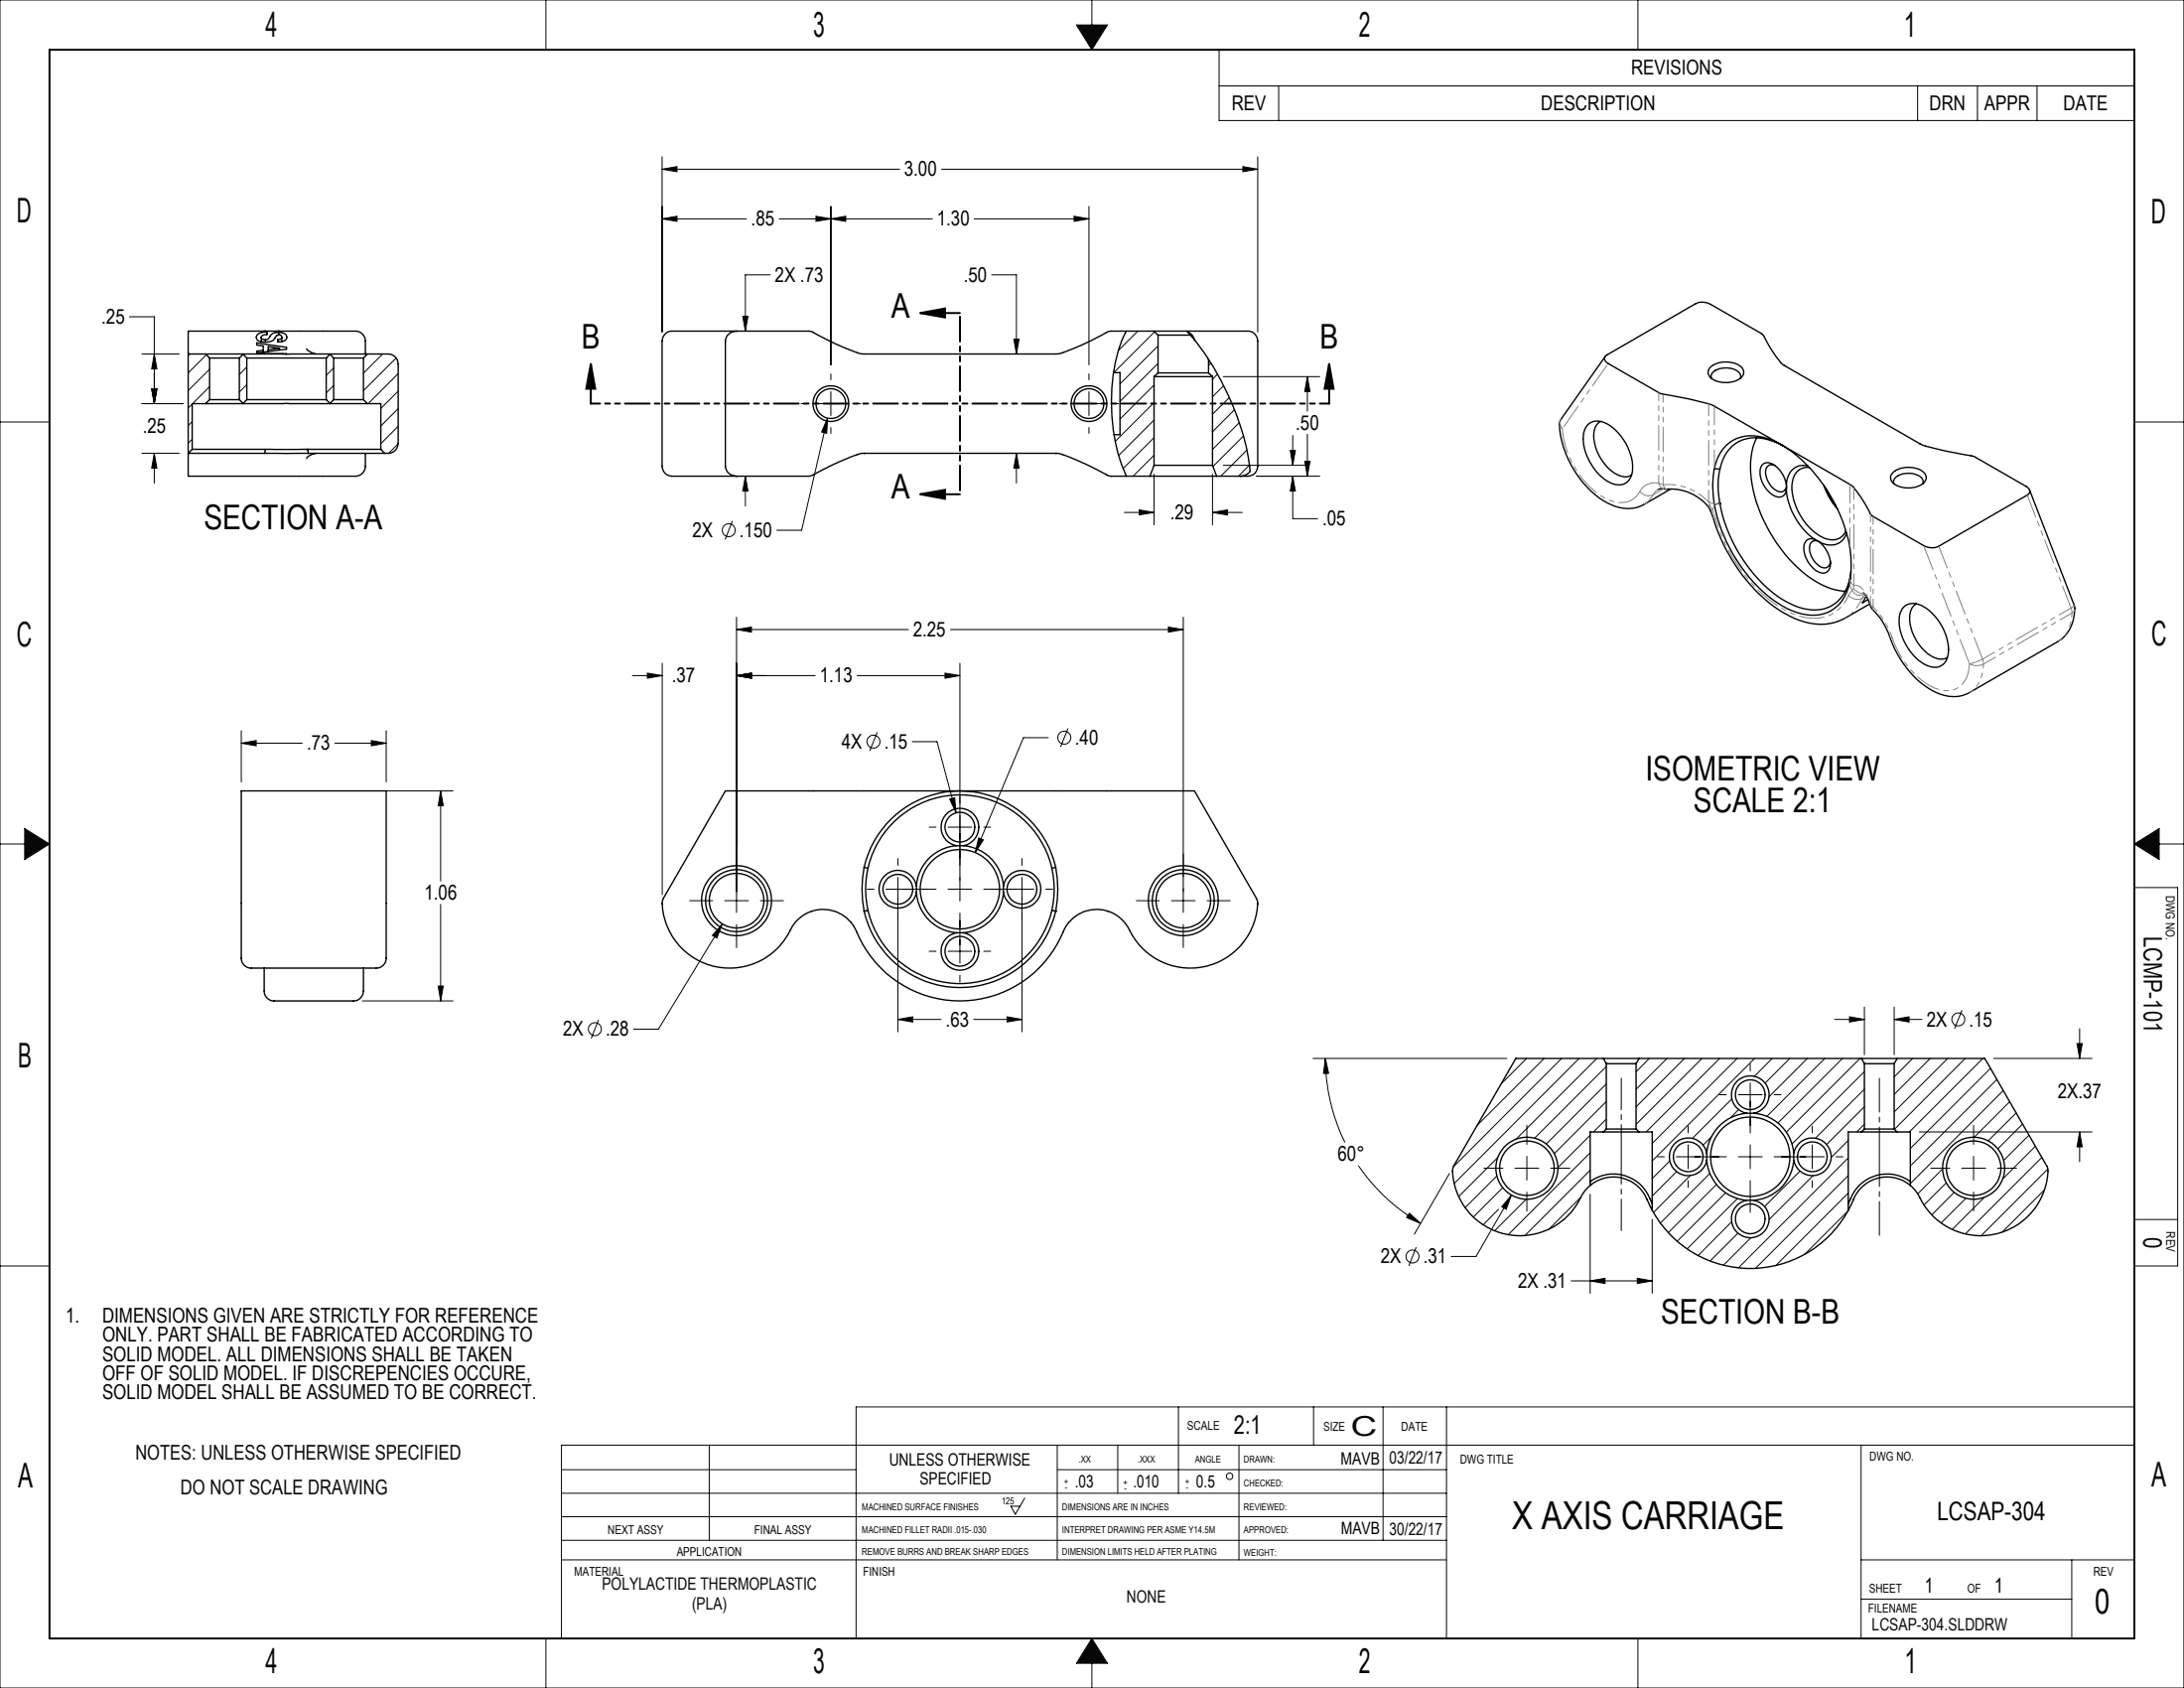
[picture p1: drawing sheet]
<svg xmlns="http://www.w3.org/2000/svg" width="559mm" height="432mm" viewBox="0 0 559 432" stroke-linecap="round" stroke-linejoin="round" font-family="sans-serif">
<g fill="none" stroke="#000" stroke-width=".25">
<path d="M270.5 369.7v29.3M286 369.7v12.3M317 369.7v29.3M143.7 399h226.4M262.2 383.2l-2.4 4.1-1.2-2h2.4"/>
<circle cx="314.6" cy="377.6" r=".82"/>
</g>
<g fill="none" stroke="#0a0605" stroke-width=".25">
<path d="M0 0h558.8v431.8h-558.8zM139.7 0v12.7M275.4 6.4h8l-4 6.3zM279.4 0v6.4M419.1 0v12.7M0 107.9h12.7M546.1 107.9h12.7M0 215.9h6.3M6.3 211.9l6.4 4-6.4 4zM546.1 215.9l6.4-4v8zM552.5 215.9h6.3M546.1 227h11.1v96.9h-11.1"/>
<path d="M546.1 312h11.1M0 323.9h12.7M301.5 359.9v22.1M336.1 359.9v9.8M353.9 359.9v34.1M370.1 359.9v59.2M546.1 359.9h-327.1v59.2M143.7 376h75.3M181.5 369.7v24.3M270.5 376h99.6M476.2 369.7v49.4M546.1 369.7h-402.4v49.4"/>
<path d="M143.7 382h226.4M143.7 394h226.4M143.7 388h226.4M476.2 399h69.9M530.1 399v20.1M139.7 419.1v12.7M279.4 419.1l4 6.4h-8zM419.1 419.1v12.7M476.2 409.1h53.9M279.4 425.5v6.3"/>
</g>
<path d="M12.7 12.7h533.4v406.4h-533.4z" fill="none" stroke="#0a0605" stroke-width=".5"/>
<path d="M275.4 6.4h8l-4 6.3zM546.1 215.9l6.4-4v8zM279.4 419.1l-4 6.4h8zM6.3 211.9v8l6.4-4z" fill-rule="evenodd" fill="#0a0605"/>
<g fill="none" stroke="#000" stroke-width=".25">
<path d="M311.9 12.7h234.2v18.1h-234.2zM311.9 22h234.2M327.2 22v8.8M490.6 22v8.8M506 22v8.8M521.2 22v8.8M169.4 43.3l3.8-.7v1.3zM169.4 56l3.8-.7v1.3zM169.4 40.1v44.8M169.4 43.3h60.8M169.4 56h21.6M199.4 56h39.1"/>
<path d="M208.8 55.3l3.8 .7-3.8 .6zM212.6 56l3.8-.7v1.3zM212.6 52.8v40.5M240.9 43.3h80.9M249.3 56h29.3M274.8 55.3l3.8 .7-3.8 .6zM278.6 52.8v40.5M318 42.6l3.8 .7-3.8 .6zM321.8 40.1v44.8M197.1 70.3h-6.4v14.4M253.7 70.3h6.4v20.3M33.1 81h6.4v22.3"/>
<path d="M36.3 90.6h9.6M38.8 99.4h1.3l-.6 3.9zM39.5 90.6l.6 3.8h-1.3zM48.5 90.6l-.3 .3M52.8 90.8l-4.6 4.6M53.6 94.4l-5.4 5.5M53.6 98.9l-4.3 4.4M63.1 93.9l-1.9 1.9M63.1 98.4l-1.9 1.9M85.4 94.1l-1.9 1.9M85.4 98.6l-1.9 1.9M97.9 90.6l-4.9 4.9"/>
<path d="M101.4 91.6l-8.4 8.3M101.9 95.6l-7.7 7.7M190 80.9h1.4l-.7 3.8zM212.6 95.6v1.6M259.4 86.7h1.3l-.6 3.9zM278.6 95.6v1.6M291.1 84.7l-5 5M295.3 98.5l-8.7 8.7M295.4 84.9l-10.4 10.4M296.3 88.5l-9.7 9.7M296.3 93l-9.7 9.7M309.8 92.9l-.6 .6"/>
<path d="M311.5 95.7l-1.3 1.3M313 96.3h24.7M313.1 98.6l-2.9 2.9M334.5 96.3l.7 3.9h-1.4zM334.5 96.3v8.9M36.3 103.3h10.6M36.3 116h9.6M39.5 116l.6 3.8h-1.3zM39.5 116v7.6M49.2 107.8l-1 1.1M49.2 103.4l-1 1M49.2 112.4l-1 .9"/>
<path d="M101.9 100l-4.5 4.5M101.9 104.5l-4.5 4.5M101.9 109l-4.5 4.5M101.9 113.5l-2.5 2.5M205 103.3h1.5M209.5 103.3h6.1M211.7 107l-.2 3.8-1.3-.3zM211.7 107l-6.6 28.6h-6.3M212.6 100.2v6.1M212.6 109.4v1.5M218.7 103.3h1.5M260.1 116l.6 3.8h-1.3z"/>
<path d="M260.1 116v7.6M271 103.3h1.5M275.6 103.3h6.1M278.6 100.2v6.1M278.6 109.4v1.5M284.7 103.3h1.5M295.3 107.5l-9.1 9M295.3 116.5l-5.4 5.3M295.3 103l-10 9.9M295.3 111.9l-8 8M313 119h20.9M314.5 101.7l-4.3 4.3"/>
<path d="M315.8 104.8l-5.6 5.7M317.1 108.1l-6.9 6.9M318.1 111.5l-7.8 7.8M319.1 115.1l-6.8 6.7M319.7 119l-2.8 2.8M330.1 115.2h1.3l-.6 3.8zM330.8 111.4v7.6M333.8 118h1.4l-.7 3.8zM334.5 111.1v10.7M187.4 133.3l-1.9 4.7M190.7 121.8l.7 3.8h-1.4zM190.7 121.8v7.6"/>
<path d="M287.7 131.1h7.6M291.5 130.4l3.8 .7-3.8 .6zM295.3 121.3v13M310.2 131.1l3.8-.7v1.3zM310.2 121.3v13M310.2 131.1h7.7M321.5 121.8h16.2M330.8 121.8l.6 3.8h-1.3zM330.8 121.8v10.9h6.3M188.5 157.9v75.5M302.8 157.9v75.5M161.8 172.8h7.6"/>
<path d="M165.6 172.2l3.8 .6-3.8 .7zM169.4 169.7v59.2M188.5 172.8l3.8-.6v1.3zM188.5 161l3.8-.6v1.3zM188.5 172.8h20.1M188.5 161h43.9M219.3 172.8h26.3M241.8 172.2l3.8 .6-3.8 .7zM243.2 161h59.6M245.6 169.7v60.8M298.9 160.4l3.9 .6-3.9 .7zM61.7 190.1l3.8-.7v1.4z"/>
<path d="M61.7 186.9v13.1M61.7 190.1h15.6M85.7 190.1h13.1M95 189.4l3.8 .7-3.8 .7zM98.8 186.9v13.1M224.4 187.3l-1.9 4.8M233.4 189.7h6.3l4.9 18.2M268.2 188.7h-6.3l-12.4 29.4M273.3 186.3l-1.9 4.8M98.6 202.3h17.3M112.7 202.3l.7 3.8h-1.3zM112.7 202.3v23.1"/>
<path d="M229.7 219.6v1.8M237.7 211.6h1.8M242.6 211.6h6M243 204.4l1.3-.3 .3 3.8zM250.4 214.3l1.2 .5-2.1 3.3zM251.7 211.6h1.8M261.5 219.6v1.8M112.7 231.3v24.7M176.5 230.4h5.9M184.8 236.4l-1.4 3.6-1.1-.7zM184.8 236.4l-16.3 26.9h-6.4M185.4 230.4h6.1"/>
<path d="M188.5 236.5v5.9M194.6 230.4h5.8M221.9 227.5h1.7M226.7 227.5h12.8M229.7 224.4v39.5M242.6 227.5h6M245.6 233.6v12.8M251.7 227.5h12.8M261.5 224.4v39.5M267.6 227.5h1.7M290.8 230.4h5.9M299.7 230.4h6.1"/>
<path d="M302.8 236.5v5.9M308.9 230.4h5.8M92.7 256h23.2M112.1 252.2h1.3l-.7 3.8zM237.7 243.3h1.8M242.6 243.3h6M245.6 249.4v1.8M251.7 243.3h1.8M477 257.6v12.2M484.6 257.6v12.2M502 258.4l-1.9 4.7M153.1 260.9l-1.8 4.7"/>
<path d="M229.7 260.8l3.8-.7v1.3zM229.7 260.8h11.1M249.1 260.8h12.4M257.7 260.1l3.8 .7-3.8 .6zM336 270.8h49.6M339.1 270.8l.8 3.8h-1.3zM339.1 270.8a48.5 48.5 0 0 0 5 21.4M390.6 270.8l-6.5 6.5M395.1 270.8l-17.2 17.1M399.6 270.8l-27.7 27.7M404 270.8l-31.9 32M408.6 270.8l-20.7 20.6"/>
<path d="M411 272.8l-18.4 18.3M411 277.3l-15.4 15.3M422 270.8l-3.4 3.4M426.5 270.8l-7.9 7.9M431 270.8l-12.4 12.3M435.5 270.8l-16.9 16.8M440 270.8l-18.8 18.8M444.5 270.8l-21.8 21.7M447.8 272.2v1.7M447.8 277v12.8M448.9 270.8l-26.2 26.2M453.4 270.8l-4.5 4.5"/>
<path d="M457.9 270.8l-6.3 6.3M462.4 270.8l-9.8 9.8M466.9 270.8l-14.8 14.8M469.4 260.8h7.6M471.4 270.8l-16.5 16.5M473.2 260.1l3.8 .7-3.8 .6zM475.9 270.8l-18.8 18.8M477 274.1l-18.5 18.5M477 278.6l-12.5 12.5M484.6 260.8l3.9-.7v1.3zM484.6 260.8h7.1M489.4 270.8l-4.8 4.7"/>
<path d="M493.9 270.8l-9.3 9.2M498.3 270.8l-13.7 13.6M502.8 270.8l-18.1 18.1M507.3 270.8l-18.8 18.8M509.3 273.3l-20.5 20.5M510.1 270.8h25.2M510.9 276.2l-22.1 22.1M512.6 279l-23.8 23.8M531.4 266.9h1.4l-.7 3.9zM532.1 263.1v7.7M347.6 298.2a48.8 48.8 0 0 0 15.9 14.7M379.7 298.8h4.9"/>
<path d="M383.2 296.1l-10 10M387.6 298.8h6.1M390.7 287.9v4.8M390.7 295.8v6.1M396.8 298.8h4.9M406.9 290.4l-8.3 8.3M406.9 294.9l-21 20.9M406.9 299.4l-16.7 16.7M411 286.3l-3.3 3.3M411 281.8l-13.3 13.3M424.1 295.9h1.7M427.2 297l-4.5 4.5"/>
<path d="M428.9 295.9h12.8M429 299.7l-6.3 6.3M431.9 288v1.8M431.9 292.9v6.1M437.9 290.8l-2.1 2.1M439.9 280h1.8M443.1 281.1l-10.1 10.1M444.8 295.9h6.1M444.8 280h6.1M444.9 283.8l-2.2 2.2M447.8 292.9v6.1M453.9 295.9h12.9"/>
<path d="M453.9 280h1.8M460.6 299.6l-9.1 9M463.7 288v1.8M463.7 292.9v6.1M469.8 295.9h1.8M472.9 291.7l-4.4 4.4M472.9 296.2l-28.1 28.1M477 283.1l-9.6 9.7M477 287.6l-1.9 2M491.1 289.6h44.2M494 298.8h4.9M497 299l-6.3 6.4"/>
<path d="M501.9 298.8h6.1M505 287.9v4.8M505 295.8v6.1M511.1 298.8h4.9M514.2 281.8l-9.1 9.1M515.9 284.7l-7.2 7.1M517.5 287.5l-6.3 6.4M519.1 290.4l-6.4 6.5M520.8 293.2l-8.4 8.4M522.4 296.1l-19.6 19.6M524 299l-17.1 17.1M532.1 289.6l.7 3.8h-1.4z"/>
<path d="M532.1 289.6v7.6M360.6 310.3l2.9 2.6-3.6-1.4zM362.3 319.1l-1.8 4.7M370.8 300.2l-8.9 15.5M383 300.8l-8.1 8.1M383.4 309.4l-3.9 3.9M384.5 303.8l-7.5 7.5M386.7 305.7l-1.3 3.7-1.2-.7zM386.7 305.7l-9.1 15.7h-6.3M390.5 306.8l-8.1 8.1M390.7 304.9v4.9M404.5 306.2l-8.2 8.2"/>
<path d="M406.9 305.5v25.3M422.7 311.9v18.9M431.9 302v1.8M432.5 300.7l-9.4 9.5M437.5 300.2l-12.7 12.7M439.2 303l-12.3 12.3M441.5 305.2l-12.4 12.3M443.1 312.6l-8.6 8.6M444.5 306.6l-12.8 12.9M444.7 315.5l-7.1 7.1M447.8 302v8.1M448 316.6l-7 7"/>
<path d="M463.7 302v1.8M463.9 300.7l-11.3 11.3M472.8 309.8l-11.1 11.1M472.9 300.7l-23.7 23.7M472.9 305.2l-18.6 18.5M498 302.6l-5.7 5.7M500 305l-5.7 5.8M503 306.5l-6.3 6.3M505 304.9v4.9M507.7 306.3l-8.2 8.2M523.1 304.4l-10.8 10.8M402 327.7h20.7"/>
<path d="M406.9 327.7l3.8-.7v1.3zM418.9 327l3.8 .7-3.8 .6z"/>
<circle cx="186.5" cy="135.6" r="1.66"/>
<circle cx="223.5" cy="189.7" r="1.65"/>
<circle cx="272.3" cy="188.7" r="1.67"/>
<circle cx="152.2" cy="263.3" r="1.65"/>
<circle cx="501.1" cy="260.8" r="1.66"/>
<circle cx="361.4" cy="321.4" r="1.66"/>
</g>
<path d="M151.2 93.1l1.1 6.3h-2.3zM151.2 93.1v10.2M235.4 80.1h10.2M235.4 80.1l6.4-1.2v2.3zM340.1 93.1l1.1 6.3h-2.3zM340.1 93.1v10.2M235.4 126.4h10.2M235.4 126.4l6.4-1.1v2.3z" fill="none" stroke="#000" stroke-width=".5"/>
<path d="M340.1 103.2h-188.9" fill="none" stroke="#000" stroke-width=".5" stroke-dasharray="6.3 1.3 1.3 1.3 1.3 1.3" stroke-dashoffset="4"/>
<path d="M245.6 80v46.4" fill="none" stroke="#000" stroke-width=".5" stroke-dasharray="6.3 1.3 1.3 1.3 1.3 1.3" stroke-dashoffset="-1"/>
<path d="M414.8 275.8v39" fill="none" stroke="#000" stroke-width=".25" stroke-dasharray="15.2 1.3 1.3 1.3" stroke-dashoffset="7.2"/>
<path d="M480.9 275.8v40.2" fill="none" stroke="#000" stroke-width=".25" stroke-dasharray="15.2 1.3 1.3 1.3" stroke-dashoffset="6.6"/>
<g fill="#000">
<path d="M235.4 80.1l6.4-1.2v2.3zM235.4 126.4l6.4-1.1v2.3z"/>
<path d="M340.1 93.1l1.1 6.3h-2.3zM151.2 93.1l1.1 6.3h-2.3z"/>
<path d="M184.8 236.4l-2.5 2.9 1.1 .7zM243 204.4l1.6 3.5-.3-3.8zM250.4 214.3l-.9 3.8 2.1-3.3zM229.7 260.8l3.8-.7v1.3zM257.7 260.1l3.8 .7-3.8 .6zM188.5 172.8l3.8-.6v1.3zM165.6 172.2l3.8 .6-3.8 .7zM298.9 160.4l3.9 .6-3.9 .7zM188.5 161l3.8-.6v1.3zM188.5 172.8l3.8-.6v1.3zM241.8 172.2l3.8 .6-3.8 .7zM211.7 107l-1.5 3.5 1.3 .3zM318 42.6l3.8 .7-3.8 .6zM169.4 43.3l3.8-.7v1.3zM208.8 55.3l3.8 .7-3.8 .6zM169.4 56l3.8-.7v1.3zM274.8 55.3l3.8 .7-3.8 .6zM212.6 56l3.8-.7v1.3zM259.4 86.7h1.3l-.6 3.9zM260.1 116l.6 3.8h-1.3zM190 80.9h1.4l-.7 3.8zM190.7 121.8l.7 3.8h-1.4zM334.5 96.3l.7 3.9h-1.4zM333.8 118h1.4l-.7 3.8zM330.1 115.2h1.3l-.6 3.8zM330.8 121.8l.6 3.8h-1.3zM291.5 130.4l3.8 .7-3.8 .6zM310.2 131.1l3.8-.7v1.3zM61.7 190.1l3.8-.7v1.4zM95 189.4l3.8 .7-3.8 .7zM112.7 202.3l.7 3.8h-1.3zM112.1 252.2h1.3l-.7 3.8z"/>
<path d="M406.9 327.7l3.8-.7v1.3zM418.9 327l3.8 .7-3.8 .6zM386.7 305.7l-2.5 3 1.2 .7zM339.1 270.8l.8 3.8h-1.3zM360.6 310.3l2.9 2.6-3.6-1.4zM473.2 260.1l3.8 .7-3.8 .6zM484.6 260.8l3.9-.7v1.3zM531.4 266.9h1.4l-.7 3.9zM532.1 289.6l.7 3.8h-1.4zM38.8 99.4h1.3l-.6 3.9zM39.5 116l.6 3.8h-1.3zM39.5 90.6l.6 3.8h-1.3zM38.8 99.4h1.3l-.6 3.9z"/>
</g>
<g fill="none" stroke="#000" stroke-width=".35">
<path d="M48.2 90.6v-5.9h42.3a2.6 2.6 0 0 1 3 2.5v3.4M48.2 90.6h4.4M48.2 90.6v25.4M52.6 90.6h9.6M52.6 90.6l1 1M53.6 91.6h7.6M53.6 91.6v10.6M61.2 91.6v10.6M62.2 90.6h22.2M62.2 90.6h.1M62.2 90.6l.9 1M62.2 90.6l-1 1"/>
<path d="M63.1 91.6h20.4M63.1 91.6v10.6M65.7 87.7l7.6 1.1v.5l-7.6 1v-.5l1.6-.2v-1.1l-1.6-.2zM65.7 90.6h7.6M66.9 86.3l.3 .5 .7 .1M66.9 86.3v1.1M67.3 89.6v.5M67.9 86.9v.6M67.9 84.7h.1M68.3 84.9a2.83 2.83 0 0 0-2.6 1 1.24 1.24 0 0 0 1.4 1.6h.8M68.3 84.9v.6l-1.1 .3-.3 .5M68.3 84.9v.6"/>
<path d="M68.7 89.5v.4M71.2 84.7h.3M71.3 85a1.58 1.58 0 0 1 2 1.6 2.06 2.06 0 0 1-2.2 .9l-.1-.6 .9-.2 .2-.4M71.3 85a2.73 2.73 0 0 0-2.8 1.8l-.6 .1M71.3 85v.7M71.5 89.1l-2.8-.4v.8M71.5 89.1l-2.8 .4M71.5 89.1v.4M72.1 86.3a.87 .87 0 0 0-.9-.6 .87 .87 0 0 0-.8 .7l-.8 .8-1.7 .3M72.1 86.3v1.1M78.5 89.2l.2 .4 .7 .5 1.4 .5M83.5 91.6v10.6"/>
<path d="M84.4 90.6h9.6M84.4 90.6l1 1M84.4 90.6h.1M84.4 90.6l-.9 1M85.4 91.6h7.6M85.4 91.6v10.6M93 91.6v10.6M94 90.6h5.3a2.57 2.57 0 0 1 2.6 2.5v20.3a2.74 2.74 0 0 1-3.5 2.6M94 90.6l-1 1M188.6 84.7a2.79 2.79 0 0 0-3 2.5v32.1a2.79 2.79 0 0 0 3 2.5M284.9 95.3h1.7v15.9h-1.6M288.1 84.7a41.1 41.1 0 0 0-3.6 21.6 44.4 44.4 0 0 0 3.7 15.5"/>
<path d="M295.2 84.7h-11.3a77 77 0 0 1-13.1 5.8l-49.9 .1a45 45 0 0 1-13-5.7l-.9-.2h-35.1a2.59 2.59 0 0 0-2.5 2.5v32.1a2.59 2.59 0 0 0 2.5 2.5l35.4-.1a94.2 94.2 0 0 1 12.9-5.7h.9M295.2 84.7h8.5M295.2 84.7l1.1 1M295.3 96.3h14.9M295.3 96.3v22.7M296.3 85.7h8.3M296.3 95.4h12.9M296.3 85.7v9.7M296.3 95.4l-1 .9M303.7 84.7h15.6a2.53 2.53 0 0 1 2.5 2.5v32.1a2.53 2.53 0 0 1-2.5 2.5h-8M303.7 84.7l.2 .2M303.9 84.9a2.57 2.57 0 0 1 1.7 2"/>
<path d="M303.9 84.9l1.7 2M305.6 86.9a67.7 67.7 0 0 1 14.3 33.6 3 3 0 0 1-2.6 1.3M309.2 91.9v3.5M309.2 95.4l1 .9M310.2 96.3v22.7M410.7 91.2l-11.2 16-.4 .7a23.9 23.9 0 0 0 7.2 16.9 15.3 15.3 0 0 0 10.2 5.3 7.6 7.6 0 0 0 4.1-1.1M410.9 91l22.9-13.3a4.1 4.1 0 0 1 3.9 .2l13.3 7.6a34.5 34.5 0 0 0 5.3 7.8l35.1 20.3a97.7 97.7 0 0 0 13.8 3.2l13.2 7.6a1.2 1.2 0 0 1 .9 1 1.2 1.2 0 0 1-.6 1.2l-22.7 13.1a4.2 4.2 0 0 1-3.8-.1l-13.3-7.7a37.9 37.9 0 0 0-5.3-7.8l-35.1-20.3a96.8 96.8 0 0 0-13.9-3.2l-13.8-8.1a1.02 1.02 0 0 1 .1-1.5zM437.5 94.1a6.3 6.3 0 0 1 8.3 .2 2.1 2.1 0 0 1-1.5 3.1 6.4 6.4 0 0 1-7-1.2 1.64 1.64 0 0 1 .2-2.1zM437.9 96.8l-.1-.2a2.62 2.62 0 0 1 2.9-2.4 4.4 4.4 0 0 1 4.6 1.6v1M48.2 116v5.8h42.3a2.68 2.68 0 0 0 3-2.5v-3.3M48.2 116h19.5M49.2 114.9h18.7"/>
<path d="M49.2 114.9l-1 1.1M52.6 103.3h9.6M52.6 103.3h-3.4v11.6M53.6 102.2h7.6M53.6 102.2l-1 1.1M61.2 102.2l1 1M62.2 103.3h22.2M62.2 103.2v.1M63.1 102.2h20.4M63.1 102.2l-.9 1M67.7 116h11.2M67.9 114.9h10.8"/>
<path d="M67.9 114.9l-.2 1.1M78.7 114.9h18.7M78.7 114.9h.1M78.7 114.9l.2 1.1M78.9 116h19.5M80.8 116l-1.4 .4-.7 .5-.2 .4M83.5 102.2l.9 1M84.4 103.3h9.6M84.4 103.2v.1M85.4 102.2h7.6M85.4 102.2l-1 1M93 102.2l1 1.1"/>
<path d="M94 103.3h3.4v11.6M97.4 114.9l1 1.1M221.1 116h.1M221.1 116h49M270.1 116h.5a67.6 67.6 0 0 1 13.1 5.7l10.5 .1M270.1 116h.1M295.3 119l-1.1 2.8M295.3 119h14.9M310.2 119l1.1 2.8M406.2 108.8a3.9 3.9 0 0 1 5-.4 13.6 13.6 0 0 1 6.5 12.4 3.6 3.6 0 0 1-5.7 2.7 13.3 13.3 0 0 1-6.8-12.9zM409.5 107.8a4.2 4.2 0 0 0-1.7 4.5 12 12 0 0 0 6.6 9.4 3.3 3.3 0 0 0 3-.2M438.6 119.8a27.2 27.2 0 0 0 0 9.2"/>
<path d="M438.6 119.8l1.5 .2M449.5 112a19.5 19.5 0 0 0-.9 13.3 38.2 38.2 0 0 0 16.3 23.6l1.3 .7a15.6 15.6 0 0 0 5.9 1.7M454.1 119.1a1.66 1.66 0 0 0-1.9 .2 1.66 1.66 0 0 0-.5 1.8 5.3 5.3 0 0 0 4 4.7 1.57 1.57 0 0 0 1.4-1.5M456 113.9a39.5 39.5 0 0 1 17.6 28.4v4.6l-.3 2.1M456 113.9a13.5 13.5 0 0 0-11.6-1.8 10.1 10.1 0 0 0-5.8 7.7M456.3 114.1a12.8 12.8 0 0 0-10.5-1.6 9.5 9.5 0 0 0-5.7 7.5M462.6 119.2a4.3 4.3 0 0 0-5.4 3.8l-.1 .9M463 119.6a3.9 3.9 0 0 0-4.4 3.8 15.1 15.1 0 0 0 8.1 14.2 3.9 3.9 0 0 0 5.6-1.8M294.2 121.8h17.1M424.2 125.2l.8-.2 .9 .1a12.9 12.9 0 0 1 11.5 5l.2 .5a48.1 48.1 0 0 0 15.3 23.8 21.4 21.4 0 0 0 14.1 5.3 12.4 12.4 0 0 0 5-1.5M427.5 125.1l-6.9 4M438.6 129a40.6 40.6 0 0 0 16.1 25.2 14.7 14.7 0 0 0 11.8 2.8 9.7 9.7 0 0 0 6.8-8"/>
<path d="M438.6 129h.1M440.1 128.8a38.7 38.7 0 0 0 15.9 24.6 13.5 13.5 0 0 0 11.5 2.1 9.7 9.7 0 0 0 5.8-7.5M440.1 128.8h.1M440.1 120a21.2 21.2 0 0 0 0 8.8M440.1 128.8l-1.5 .2M457.1 123.9a7 7 0 0 0-4.6-5.5 2.11 2.11 0 0 0-2.2 2.7 6.7 6.7 0 0 0 4.8 6.1 1.86 1.86 0 0 0 2-1.8M457.1 125.4a18 18 0 0 0 7.2 12.6M457.1 123.9v1.5M464.3 138a2.05 2.05 0 0 0-2.2 .4 2.05 2.05 0 0 0-.6 2.1 7.2 7.2 0 0 0 4.4 6 2.02 2.02 0 0 0 2.4-2.3 7.6 7.6 0 0 0-2.7-5.5M464.3 138l1.3 .7M465.5 138.6a1.65 1.65 0 0 0-2 0 1.65 1.65 0 0 0-.5 1.9 5.5 5.5 0 0 0 3.5 4.7 1.51 1.51 0 0 0 1.8-1.5M466.7 124.3l1.6 3.5 1.8 2.4"/>
<path d="M467.2 125.1l1.4 2.7 1.1 1.6M472.5 136.3a4.3 4.3 0 0 1-6.1 2.8l-.8-.4M484.2 121a6.3 6.3 0 0 1 8.3 .2 2.14 2.14 0 0 1-1.6 3.1 6.4 6.4 0 0 1-6.9-1.1 1.71 1.71 0 0 1 .2-2.2zM484.5 123.7a2.2 2.2 0 0 1 2.2-2.5 5.2 5.2 0 0 1 5.1 1.2l.3 .8-.1 .5M519.3 125.3l11.5 29.7a10 10 0 0 1-4.2 9.1l-22.7 13.1a9.9 9.9 0 0 1-10.6-1.2 26.9 26.9 0 0 1-10.4-14.6 31.5 31.5 0 0 0-4.1-5.9l-.1-.3a7.8 7.8 0 0 0-2-3.6M473.3 149h.1M473.3 148h.1M473.3 148v1M473.6 146.2l-.3 1.8M477.4 152.5l-.9 1.7 1.4-.8M478.4 154.5l-6.3 3.7M487.2 155.2a4.2 4.2 0 0 1 5.2 .1 13.7 13.7 0 0 1 6.1 11.7 3.6 3.6 0 0 1-5.4 3.3 13.4 13.4 0 0 1-7.1-12.7 4.8 4.8 0 0 1 1.2-2.4z"/>
<path d="M490.3 154.4a4.3 4.3 0 0 0-1.7 4.6 11.9 11.9 0 0 0 6.7 9.3 3.4 3.4 0 0 0 3-.1M61.7 202.3h37.1v40.9a6.6 6.6 0 0 1-.4 3.3 2.53 2.53 0 0 1-2.1 1.1h-32a2.7 2.7 0 0 1-2.6-3.3zM185.6 202.3h120l16.1 28.1a17.3 17.3 0 0 1-13.8 17 17.3 17.3 0 0 1-19.4-10.3 9.3 9.3 0 0 0-8.6-4.5 9.3 9.3 0 0 0-7.9 5.8 28.7 28.7 0 0 1-27.1 17.6 28.7 28.7 0 0 1-26.3-18.8 9.3 9.3 0 0 0-16.4 .7 17.2 17.2 0 0 1-19.3 9.4 17.2 17.2 0 0 1-13.4-16.9zM244.7 216.3a11.2 11.2 0 0 0-10.2 10.3M244.7 216.3h1.8M244.7 216.3a4.8 4.8 0 0 1-3.1-7.4 4.8 4.8 0 0 1 8 0 4.8 4.8 0 0 1-3.1 7.4M246.5 216.3a11.2 11.2 0 0 1 10.3 10.3M221.1 233.1h.1M221.1 221.9a30 30 0 0 0 0 11.2M221.1 233.1a25.2 25.2 0 0 0 24.5 19.5 25.2 25.2 0 0 0 24.5-19.5M221.1 221.9a25.2 25.2 0 0 1 24.5-19.6 25.2 25.2 0 0 1 24.5 19.6M221.1 221.9l1 .2"/>
<path d="M222.1 222.1a24.3 24.3 0 0 0 0 10.7M222.1 232.9a24.1 24.1 0 0 0 23.5 18.7 24.1 24.1 0 0 0 23.5-18.7M222.1 222.1a24.1 24.1 0 0 1 23.5-18.8 24.1 24.1 0 0 1 23.5 18.8M222.1 232.8v.1M222.1 232.9l-1 .2M234.5 228.4a11.2 11.2 0 0 0 10.2 10.2M234.5 226.6v1.8M234.5 226.6a4.8 4.8 0 0 0-7.4-3.1 4.8 4.8 0 0 0 0 8 4.8 4.8 0 0 0 7.4-3.1M244.7 238.6h1.8M244.7 238.6a4.8 4.8 0 0 0-3.1 7.4 4.8 4.8 0 0 0 8 0 4.8 4.8 0 0 0-3.1-7.4M256.8 228.4a11.2 11.2 0 0 1-10.3 10.2M256.8 226.6v1.8"/>
<path d="M256.8 226.6a4.8 4.8 0 0 1 7.4-3.1 4.8 4.8 0 0 1 0 8 4.8 4.8 0 0 1-7.4-3.1M269.1 222.1a24.3 24.3 0 0 1 0 10.7M269.1 232.8v.1M269.1 232.9l1 .2M270.1 233.1h.1M270.1 221.9a30 30 0 0 1 0 11.2M270.1 221.9l-1 .2M67.6 247.6v4.4a4.7 4.7 0 0 0 .7 3.3 2.33 2.33 0 0 0 1.8 .7h20.4a2.83 2.83 0 0 0 2.5-3.5v-4.9M410.2 270.8h-22.4l-16 27.9a17.2 17.2 0 0 0 11.1 16.4 17.2 17.2 0 0 0 19.2-5.1l1.7-2.4a11.6 11.6 0 0 1 3.1-4.4M410.2 270.8h9.2M410.2 270.8l.8 1.3M411 272.1h7.6"/>
<path d="M411 272.1v16.7M418.6 272.1v16.7M419.4 270.8h56.9M419.4 270.8l-.8 1.3M476.3 270.8h9.1M476.3 270.8l.7 1.3M477 272.1h7.6M477 272.1v16.7M484.6 272.1v16.7M485.4 270.8h22.4l16.1 28.1a17.3 17.3 0 0 1-13.9 16.9 17.3 17.3 0 0 1-19.3-10.3l-1.9-2.3M485.4 270.8l-.8 1.3M410.2 289.6h9.2"/>
<path d="M410.2 289.6h-3.3v13.6M411 288.8h7.6M411 288.8l-.8 .8M418.6 288.8l.8 .8M419.4 289.6h3.3v20M436.7 296.8a11.2 11.2 0 0 0 10.2 10.3M436.7 295v1.8M436.7 295a4.8 4.8 0 0 0-7.4-3.1 4.8 4.8 0 0 0 0 8 4.8 4.8 0 0 0 7.4-3.1M446.9 284.8a11.2 11.2 0 0 0-10.2 10.2M446.9 284.8h1.8M446.9 284.8a4.8 4.8 0 0 1-3.1-7.4 4.8 4.8 0 0 1 8 0 4.8 4.8 0 0 1-3.1 7.4M448.7 284.8a11.2 11.2 0 0 1 10.3 10.2"/>
<path d="M459 296.8a11.2 11.2 0 0 1-10.3 10.3M459 295v1.8M459 295a4.8 4.8 0 0 1 7.4-3.1 4.8 4.8 0 0 1 0 8 4.8 4.8 0 0 1-7.4-3.1M476.3 289.6h9.1M476.3 289.6h-3.4v20M477 288.8h7.6M477 288.8l-.7 .8M484.6 288.8l.8 .8M485.4 289.6h3.4v13.6M406.9 302.3a10.2 10.2 0 0 1 15.8 5.5v.1M406.9 303.2a9.4 9.4 0 0 1 15 4.7l.8 1.7M422.7 309.6a28.6 28.6 0 0 0 50.2 0"/>
<path d="M446.9 307.1h1.8M446.9 307.1a4.8 4.8 0 0 0-3.1 7.4 4.8 4.8 0 0 0 8 0 4.8 4.8 0 0 0-3.1-7.4M488.8 302.3a10.2 10.2 0 0 0-15.8 5.5l-.1 .1M488.8 303.2a9.4 9.4 0 0 0-15 4.7l-.9 1.7"/>
<circle cx="212.6" cy="103.2" r="4.6"/>
<circle cx="212.6" cy="103.3" r="3.8"/>
<circle cx="278.6" cy="103.2" r="4.6"/>
<circle cx="278.6" cy="103.3" r="3.8"/>
<circle cx="245.6" cy="211.6" r="3.8"/>
<circle cx="188.4" cy="230.4" r="9"/>
<circle cx="188.5" cy="230.4" r="7"/>
<circle cx="188.5" cy="230.4" r="7.9"/>
<circle cx="229.7" cy="227.5" r="3.8"/>
<circle cx="245.6" cy="227.5" r="10.2"/>
<circle cx="261.5" cy="227.5" r="3.8"/>
<circle cx="302.7" cy="230.4" r="7.9"/>
<circle cx="302.8" cy="230.4" r="7"/>
<circle cx="302.8" cy="230.4" r="9"/>
<circle cx="245.6" cy="243.3" r="3.8"/>
<circle cx="390.7" cy="298.8" r="7.9"/>
<circle cx="390.7" cy="298.8" r="7"/>
<circle cx="432" cy="295.9" r="3.8"/>
<circle cx="447.8" cy="295.9" r="10.2"/>
<circle cx="447.8" cy="280" r="3.8"/>
<circle cx="463.7" cy="295.9" r="3.8"/>
<circle cx="505" cy="298.8" r="7.9"/>
<circle cx="505" cy="298.8" r="7"/>
<circle cx="447.8" cy="311.8" r="3.8"/>
</g>
<path d="M496.1 139.7l11.2 28.9M529.9 155.5l-11.2-28.9" fill="none" stroke="#808080" stroke-width=".25" stroke-dasharray="6.3 1.3 1.3 1.3 1.3 1.3" stroke-dashoffset=".4"/>
<g fill="none" stroke="#808080" stroke-width=".25" stroke-dasharray="6.3 1.3 1.3 1.3 1.3 1.3">
<path d="M399.5 107.2l-.3 1.2 .6 1.3M399.8 109.7a22.7 22.7 0 0 0 11.6 18.1 5.9 5.9 0 0 0 8.2-2M399.8 109.7l-.6-.5-.2-.5M419.6 125.8a4.3 4.3 0 0 1 4.8-2.2M419.6 125.8a2.9 2.9 0 0 0 3.4 .8M423 126.6a6.3 6.3 0 0 1-2.4 2.4M424.2 125.2l-1.2 1.4M424.4 123.6l1.1 .4M424.4 123.6l.6 1.1 .7 .4M425.5 124l.5 .9 .4 .2M425.6 125l-2.6 1.6M436.8 129.2l.6 .1"/>
<path d="M437.4 129.3l-.2-.9M438.1 130.3l.9 2.4M438.1 130.3l-.7-1M438.1 130.3l-.4 .2M438.3 132.4l.7 .3M438.6 129l-1.4-.6M438.6 129l1.5-.2M438.6 129l-.2 1.1-.3 .2M473 152.3l.9-1.3M473.3 148v1M473.9 151l-.5-1.3-.1-.7M474.3 150.6a3.1 3.1 0 0 0 2.7 1.2"/>
<path d="M474.3 150.6l-.4 .4M474.3 149.8l-1-.8M474.3 149.8v.8M476.4 153.1a3 3 0 0 1-3.4-.8M477.1 151.9a2.16 2.16 0 0 1-3.2-.9M477.2 152l-.8 1.1M477.5 152.5l-1.1 .6M478.6 154.6l.7 .7M478.6 155v-.4M479.3 156.1v-.8M529.9 155.5l.8-.7M530.1 156.8l-.2-1.3"/>
<path d="M530.9 155.8l-.2 .5-.6 .5M483.5 162.8l.6 .2M503.9 169.8l1.6-.4 1.8-.8M507.5 169.9a3.8 3.8 0 0 1-3.6-.1M507.5 169.9l-.2-1.3"/>
</g>
<path d="M503.9 169.8l-11.7-30.2" fill="none" stroke="#808080" stroke-width=".25" stroke-dasharray="6.3 1.3 1.3 1.3 1.3 1.3" stroke-dashoffset="-.3"/>
<path d="M484.1 163a21.8 21.8 0 0 0 11 13.1 5.8 5.8 0 0 0 8.6-4.3l.2-2" fill="none" stroke="#808080" stroke-width=".25" stroke-dasharray="6.3 1.3 1.3 1.3 1.3 1.3" stroke-dashoffset=".5"/>
<path d="M479.3 155.3a19.9 19.9 0 0 1 4.8 7.7" fill="none" stroke="#808080" stroke-width=".25" stroke-dasharray="6.3 1.3 1.3 1.3 1.3 1.3" stroke-dashoffset="4.9"/>
<path d="M425.5 100.8v23.2M424.4 123.6v-23.2M479.3 132.1v23.2M478.6 154.6v-23.2" fill="none" stroke="#808080" stroke-width=".25" stroke-dasharray="6.3 1.3 1.3 1.3 1.3 1.3" stroke-dashoffset="4.3"/>
<path d="M530.1 156.8l-22.6 13.1M507.3 168.6l22.6-13.1" fill="none" stroke="#808080" stroke-width=".25" stroke-dasharray="6.3 1.3 1.3 1.3 1.3 1.3" stroke-dashoffset="2.8"/>
<path d="M507.5 169.9a8.5 8.5 0 0 1-3.6 7.3M526.6 164.1a8.1 8.1 0 0 0 3.5-7.3" fill="none" stroke="#808080" stroke-width=".25" stroke-dasharray="6.3 1.3 1.3 1.3 1.3 1.3" stroke-dashoffset="5.3"/>
<path d="M474.3 149.8a1.98 1.98 0 0 1 2.5 1.1l.7 1.2 1.1 2.5" fill="none" stroke="#808080" stroke-width=".25" stroke-dasharray="6.3 1.3 1.3 1.3 1.3 1.3" stroke-dashoffset="3.5"/>
<path d="M437.2 128.4v-25.1M474.3 124.7v25.1" fill="none" stroke="#808080" stroke-width=".25" stroke-dasharray="6.3 1.3 1.3 1.3 1.3 1.3" stroke-dashoffset="3.3"/>
<path d="M438.6 103.9v15.9M473.3 139.8v-15.9" fill="none" stroke="#808080" stroke-width=".25" stroke-dasharray="6.3 1.3 1.3 1.3 1.3 1.3" stroke-dashoffset="1.5"/>
<path d="M439 132.7a41.1 41.1 0 0 0 17 23 13.9 13.9 0 0 0 11.7 1.8 9.4 9.4 0 0 0 5.3-5.2" fill="none" stroke="#808080" stroke-width=".25" stroke-dasharray="6.3 1.3 1.3 1.3 1.3 1.3" stroke-dashoffset="4"/>
<path d="M476.4 153.1a10.8 10.8 0 0 1-4.4 5" fill="none" stroke="#808080" stroke-width=".25" stroke-dasharray="6.3 1.3 1.3 1.3 1.3 1.3" stroke-dashoffset="3.4"/>
<path d="M425.5 124a14.4 14.4 0 0 1 11.7 4.4" fill="none" stroke="#808080" stroke-width=".25" stroke-dasharray="6.3 1.3 1.3 1.3 1.3 1.3" stroke-dashoffset="3.1"/>
<path d="M411.5 93l-11.7 16.7" fill="none" stroke="#808080" stroke-width=".25" stroke-dasharray="6.3 1.3 1.3 1.3 1.3 1.3" stroke-dashoffset="-.7"/>
<text font-size="9.9" fill="#0a0605" x="386.9" y="391.2">X AXIS CARRIAGE</text>
<g font-size="8.7" fill="#0a0605">
<text x="68" y="9.4">4</text>
<text x="208.1" y="9.3">3</text>
<text x="347.7" y="9.3">2</text>
<text x="487.1" y="9.4">1</text>
<text x="4.3" y="57">D</text>
<text x="550.4" y="57.2">D</text>
<text x="4.3" y="165.3">C</text>
<text x="550.5" y="165.1">C</text>
<text x="4.6" y="273.1">B</text>
<text x="4.6" y="380.6">A</text>
<text x="550.5" y="380.4">A</text>
<text x="536" y="412.8">0</text>
<text x="67.9" y="428">4</text>
<text x="208.1" y="428">3</text>
<text x="487.3" y="428.1">1</text>
</g>
<g font-size="8.7">
<text x="228" y="81.2">A</text>
<text x="148.8" y="89.2">B</text>
<text x="337.7" y="89.2">B</text>
<text x="228" y="127.6">A</text>
<text x="52.2" y="135.4">SECTION A-A</text>
<text x="421" y="199.6">ISOMETRIC VIEW</text>
<text x="433.3" y="207.7">SCALE 2:1</text>
<text x="425" y="338.6">SECTION B-B</text>
<text x="347.7" y="428.1">2</text>
</g>
<text font-size="7" fill="#0a0605" x="345.7" y="367.2">C</text>
<g font-size="6.5" fill="#0a0605">
<text x="548.5" y="239.5" transform="rotate(90 548.5 239.5)">LCMP-101</text>
<text x="548.4" y="316.4" transform="rotate(90 548.4 316.4)">0</text>
<text x="315.7" y="366.7">2:1</text>
</g>
<text font-size="6.5" x="495.7" y="388.9">LCSAP-304</text>
<g font-size="5.2">
<text x="417.3" y="19.1">REVISIONS</text>
<text x="315.1" y="28.2">REV</text>
<text x="394.3" y="28.2">DESCRIPTION</text>
<text x="493.7" y="28.2">DRN</text>
<text x="507.7" y="28.2">APPR</text>
<text x="527.9" y="28.2">DATE</text>
<text x="231.4" y="45">3.00</text>
<text x="192.2" y="57.7">.85</text>
<text x="239.7" y="57.7">1.30</text>
<text x="198.3" y="72.1">2X .73</text>
<text x="246.6" y="72.1">.50</text>
<text x="26" y="82.8">.25</text>
<text x="36.5" y="110.8">.25</text>
<text x="331.5" y="109.9">.50</text>
<text x="177.1" y="137.4">2X</text>
<text x="189.2" y="137.4">.150</text>
<text x="299.4" y="132.8">.29</text>
<text x="338.3" y="134.4">.05</text>
<text x="233.6" y="162.8">2.25</text>
<text x="171.9" y="174.6">.37</text>
<text x="209.8" y="174.6">1.13</text>
<text x="78.5" y="191.9">.73</text>
<text x="215.4" y="191.5">4X</text>
<text x="226.2" y="191.5">.15</text>
<text x="275.1" y="190.5">.40</text>
<text x="108.6" y="230.1">1.06</text>
<text x="242" y="262.5">.63</text>
<text x="492.9" y="262.5">2X</text>
<text x="503.8" y="262.5">.15</text>
<text x="144.1" y="265">2X</text>
<text x="155" y="265">.28</text>
<text x="526.5" y="281">2X.37</text>
<text x="342.3" y="297">60°</text>
<text x="353.3" y="323.2">2X</text>
<text x="364.2" y="323.2">.31</text>
<text x="388.4" y="329.4">2X .31</text>
<text x="16.8" y="338.3">1.</text>
<text x="26.2" y="338.4">DIMENSIONS GIVEN ARE STRICTLY FOR REFERENCE</text>
<text x="26.2" y="343.3">ONLY. PART SHALL BE FABRICATED ACCORDING TO</text>
<text x="26.2" y="348.2">SOLID MODEL. ALL DIMENSIONS SHALL BE TAKEN</text>
<text x="26.2" y="353.1">OFF OF SOLID MODEL. IF DISCREPENCIES OCCURE,</text>
<text x="26.2" y="358">SOLID MODEL SHALL BE ASSUMED TO BE CORRECT.</text>
<text x="492.5" y="407.3">1</text>
<text x="510.3" y="407.3">1</text>
</g>
<g font-size="5.2" fill="#0a0605">
<text x="34.6" y="373.4">NOTES: UNLESS OTHERWISE SPECIFIED</text>
<text x="46.2" y="382.3">DO NOT SCALE DRAWING</text>
</g>
<g font-size="4.4">
<text x="227.5" y="374.8">UNLESS OTHERWISE</text>
<text x="343" y="374.6">MAVB</text>
<text x="235.3" y="379.6">SPECIFIED</text>
<text x="275" y="380.5">.03</text>
<text x="290" y="380.5">.010</text>
<text x="306.1" y="380.6">0.5</text>
<text x="343.1" y="392.5">MAVB</text>
</g>
<g font-size="4.4" fill="#0a0605">
<text x="355.5" y="374.5">03/22/17</text>
<text x="355.5" y="392.6">30/22/17</text>
<text x="154" y="406.6">POLYLACTIDE THERMOPLASTIC</text>
<text x="177" y="411.7">(PLA)</text>
<text x="288.3" y="409.9">NONE</text>
<text x="479" y="417">LCSAP-304.SLDDRW</text>
</g>
<g font-size="3.1">
<text x="554.2" y="229.1" transform="rotate(90 554.2 229.1)">DWG NO.</text>
<text x="554.2" y="315.1" transform="rotate(90 554.2 315.1)">REV</text>
<text x="358.5" y="366">DATE</text>
<text x="373.6" y="374.5">DWG TITLE</text>
<text x="478.4" y="373.7">DWG NO.</text>
<text x="155.5" y="392.4">NEXT ASSY</text>
<text x="193" y="392.4">FINAL ASSY</text>
<text x="173.2" y="398">APPLICATION</text>
<text x="146.9" y="403.1">MATERIAL</text>
<text x="220.9" y="403.2">FINISH</text>
<text x="478.2" y="407.4">SHEET</text>
<text x="503.4" y="407.4">OF</text>
<text x="535.6" y="403.2">REV</text>
<text x="478" y="412.6">FILENAME</text>
</g>
<g font-size="3.1" fill="#0a0605">
<text x="303.8" y="365.9">SCALE</text>
<text x="338.7" y="365.9">SIZE</text>
</g>
<g font-size="2.4">
<text x="276" y="374.1">.XX</text>
<text x="291.1" y="374.1">.XXX</text>
<text x="305.8" y="374.1">ANGLE</text>
<text x="318.3" y="374.1">DRAWN:</text>
<text x="272.2" y="379.8">+</text>
<text x="272.5" y="381.2">-</text>
<text x="287.4" y="380">+</text>
<text x="287.7" y="381.4">-</text>
<text x="303.2" y="379.8">+</text>
<text x="303.5" y="381.2">-</text>
<text x="318.3" y="380.2">CHECKED:</text>
<text x="220.5" y="386.2">MACHINED SURFACE FINISHES</text>
<text x="256.3" y="384.7">125</text>
<text x="271.8" y="386.2">DIMENSIONS ARE IN INCHES</text>
<text x="318.3" y="386.2">REVIEWED:</text>
<text x="220.5" y="392.3">MACHINED FILLET RADII .015-.030</text>
<text x="271.8" y="392.3">INTERPRET DRAWING PER ASME Y14.5M</text>
<text x="318.3" y="392.3">APPROVED:</text>
<text x="220.5" y="397.8">REMOVE BURRS AND BREAK SHARP EDGES</text>
<text x="271.8" y="397.8">DIMENSION LIMITS HELD AFTER PLATING</text>
<text x="318.3" y="398">WEIGHT:</text>
</g>
</svg>
